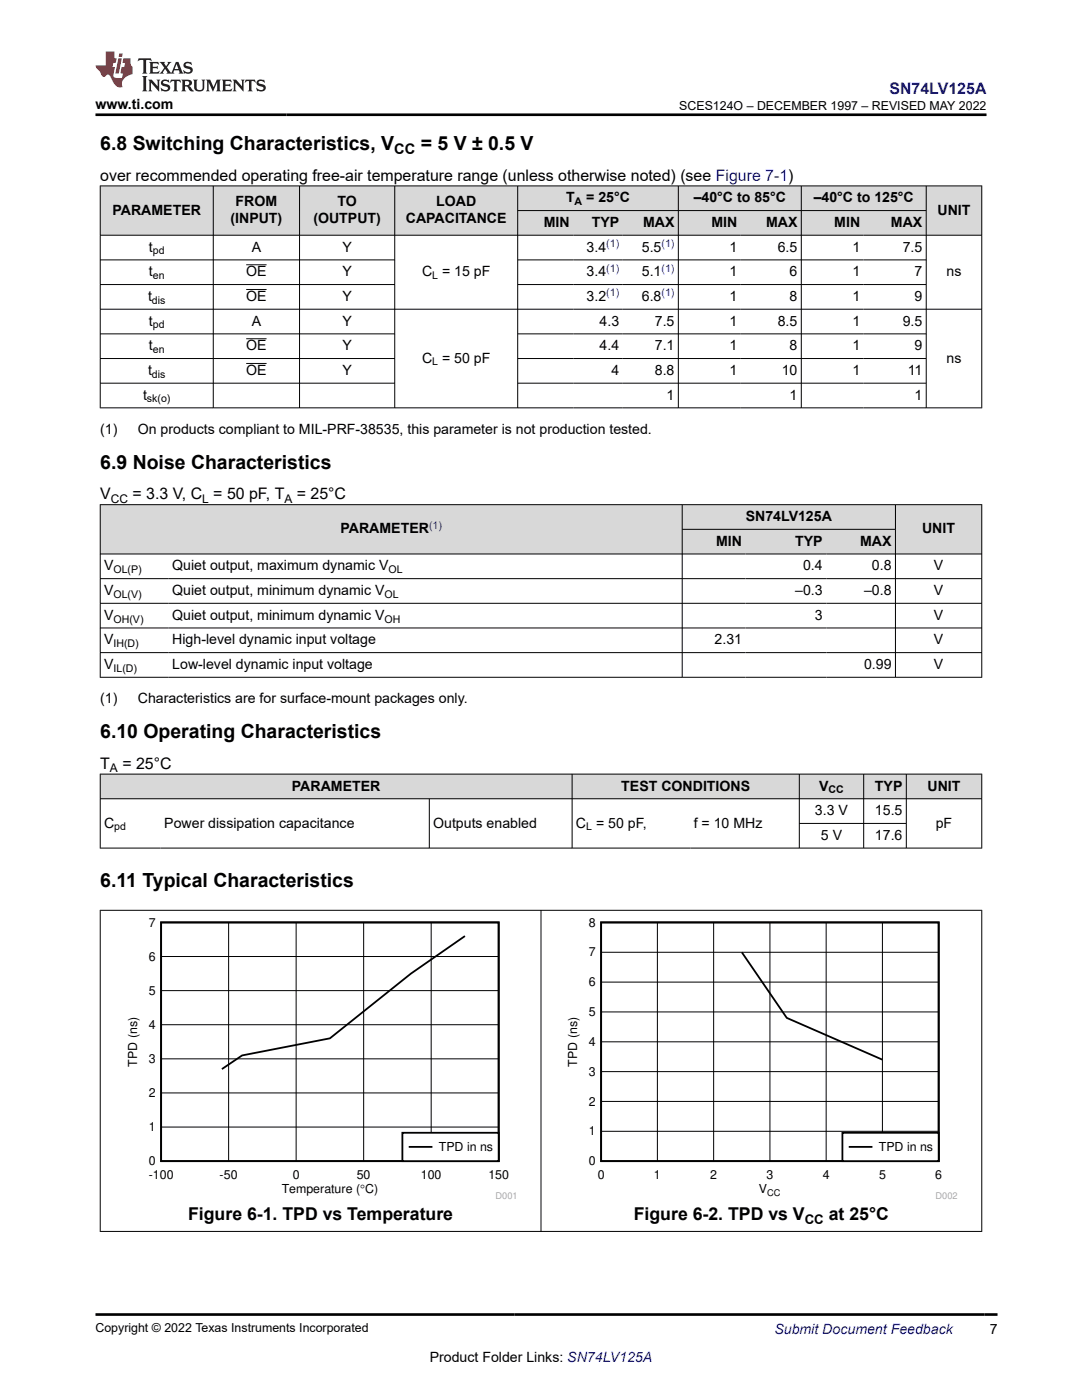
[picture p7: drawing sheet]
<svg xmlns="http://www.w3.org/2000/svg" width="216mm" height="279mm" viewBox="0 0 216 279" stroke-linecap="round" stroke-linejoin="round" font-family="sans-serif">
<g fill="#d8d8d8">
<path d="M20 37.1h175.9v4.9h-175.9z" fill-rule="evenodd"/>
<path d="M20.1 37.2h22.4v9.7h-22.4z" fill-rule="evenodd"/>
<path d="M42.6 37.2h17.1v9.7h-17.1z" fill-rule="evenodd"/>
<path d="M59.8 37.2h18.9v9.7h-18.9z" fill-rule="evenodd"/>
<path d="M78.8 37.2h24.4v9.7h-24.4z" fill-rule="evenodd"/>
<path d="M103.4 37.2h31.9v4.8h-31.9z" fill-rule="evenodd"/>
<path d="M135.4 37.2h24.4v4.8h-24.4z" fill-rule="evenodd"/>
<path d="M160 37.2h24.8v4.8h-24.8z" fill-rule="evenodd"/>
<path d="M184.9 37.2h10.9v9.7h-10.9z" fill-rule="evenodd"/>
<path d="M103.4 42.1h11v4.8h-11z" fill-rule="evenodd"/>
<path d="M114.4 42.1h9.9v4.8h-9.9z" fill-rule="evenodd"/>
<path d="M124.3 42.1h11v4.8h-11z" fill-rule="evenodd"/>
<path d="M135.4 42.1h12.4v4.8h-12.4z" fill-rule="evenodd"/>
<path d="M147.8 42.1h12v4.8h-12z" fill-rule="evenodd"/>
<path d="M160 42.1h12.4v4.8h-12.4z" fill-rule="evenodd"/>
<path d="M172.4 42.1h12.4v4.8h-12.4z" fill-rule="evenodd"/>
</g>
<g fill="none" stroke="#000" stroke-width=".2">
<path d="M19.9 37.1h176.1M20 37v44.5M42.6 37v44.5M59.8 37v44.5M78.8 37v44.5M103.3 37v44.5M135.4 37v44.5M159.9 37v44.5M184.8 37v44.5M195.9 37v44.5M19.9 46.9h176.1M19.9 51.9h58.9"/>
<path d="M19.9 56.8h58.9M49.1 52.8h4.1M49.1 57.8h4.1M103.3 42h81.6M103.3 51.9h81.6M103.3 56.8h81.6M19.9 66.6h58.9M19.9 71.6h58.9M19.9 76.5h58.9M49.1 67.6h4.1M49.1 72.5h4.1M103.3 66.6h81.6"/>
<path d="M103.3 71.6h81.6M103.3 76.5h81.6M196 61.7h-176.1M196 81.4h-176.1"/>
</g>
<g fill="#d8d8d8">
<path d="M20 100.7h175.9v4.9h-175.9z" fill-rule="evenodd"/>
<path d="M20.1 100.8h116v9.7h-116z" fill-rule="evenodd"/>
<path d="M136.2 100.8h42.4v4.8h-42.4z" fill-rule="evenodd"/>
<path d="M178.7 100.8h17.1v9.7h-17.1z" fill-rule="evenodd"/>
<path d="M136.2 105.7h12.6v4.8h-12.6z" fill-rule="evenodd"/>
<path d="M148.8 105.7h16.1v4.8h-16.1z" fill-rule="evenodd"/>
<path d="M164.9 105.7h13.7v4.8h-13.7z" fill-rule="evenodd"/>
</g>
<path d="M19.9 100.7h176.1M19.9 110.6h176.1M19.9 115.5h176.1M20 100.7v34.5M136.1 100.7v34.5M136.1 105.6h42.6M178.7 100.7v34.5M195.9 100.7v34.5M19.9 120.4h176.1M19.9 125.3h176.1M19.9 130.2h176.1M19.9 135.2h176.1" fill="none" stroke="#000" stroke-width=".2"/>
<g fill="#d8d8d8">
<path d="M20 154.5h175.9v4.9h-175.9z" fill-rule="evenodd"/>
<path d="M20.1 154.6h94v4.7h-94z" fill-rule="evenodd"/>
<path d="M114.2 154.6h45.2v4.7h-45.2z" fill-rule="evenodd"/>
<path d="M159.6 154.6h12.7v4.7h-12.7z" fill-rule="evenodd"/>
<path d="M172.4 154.6h8.4v4.7h-8.4z" fill-rule="evenodd"/>
<path d="M180.9 154.6h14.9v4.7h-14.9z" fill-rule="evenodd"/>
</g>
<path d="M19.9 154.5h176.1M19.9 159.4h176.1M20 154.4v14.9M85.7 159.4v9.9M114.2 154.4v14.9M159.5 154.4v14.9M172.3 154.4v14.9M180.8 154.4v14.9M195.9 154.4v14.9M19.9 169.3h176.1M159.5 164.3h21.4" fill="none" stroke="#000" stroke-width=".2"/>
<path d="M25 183.1h78v56.2h-78z" fill-rule="evenodd" fill="#fff"/>
<path d="M32.2 184.1h67.3v47.6h-67.3zM92.8 186.8l-10.8 7.5-16.2 12.9-17.5 3.4-4 2.8" fill="none" stroke="#000" stroke-width=".36"/>
<path d="M32.2 197.7h67.3M32.2 190.9h67.3M45.6 184.1v47.6M59.1 184.1v47.6M72.6 184.1v47.6M86 184.1v47.6M32.2 218.1h67.3M32.2 211.3h67.3M32.2 204.5h67.3M32.2 224.9h67.3" fill="none" stroke="#000" stroke-width=".2"/>
<path d="M80.3 226.1h19.2v5.6h-19.2z" fill-rule="evenodd" fill="#fff"/>
<path d="M80.3 226.1h19.2v5.6h-19.2zM81.7 228.9h4.4" fill="none" stroke="#000" stroke-width=".36"/>
<path d="M112.8 183.1h78.3v56.2h-78.3z" fill-rule="evenodd" fill="#fff"/>
<path d="M119.9 184.1h67.4v47.6h-67.4zM148 190l9 13.1 19.1 8.4" fill="none" stroke="#000" stroke-width=".36"/>
<path d="M119.9 196h67.4M119.9 190h67.4M131.2 184.1v47.6M142.4 184.1v47.6M153.6 184.1v47.6M164.8 184.1v47.6M176.1 184.1v47.6M119.9 219.8h67.4M119.9 213.9h67.4M119.9 207.9h67.4M119.9 202h67.4M119.9 225.8h67.4" fill="none" stroke="#000" stroke-width=".2"/>
<path d="M168.1 226.1h19.2v5.6h-19.2z" fill-rule="evenodd" fill="#fff"/>
<path d="M168.1 226.1h19.2v5.6h-19.2zM169.5 228.9h4.4" fill="none" stroke="#000" stroke-width=".36"/>
<path d="M19.9 181.7h176.1M20 181.6v64.2M108 181.6v64.2M195.9 181.6v64.2M19.9 245.8h176.1" fill="none" stroke="#000" stroke-width=".2"/>
<path d="M27.7 11.6l-.2 .6 .5-.2h.6v.1v2.2l-.2 .4h1l-.2-.4v-2.2v-.1h.5l.5 .2-.1-.6zM29.8 12.4l.2 .3v1.6l-.2 .4h1.9l.1-.6a1.08 1.08 0 0 1-1.3 .2v-.7h.6l.4 .2v-.7l-.4 .2h-.6v-.5l.2-.2a1 1 0 0 1 1 .3l-.1-.5zM31.8 12.4l1 1.1-1 1.2h.9l-.2-.2 .4-.8 .5 .8-.2 .2h1.6l-.2-.2 .1-.5h1l.1 .5-.1 .2h.9l-.2-.4-.8-1.9h-.5l-1 2.1-.8-1.1 .9-1h-.8l.2 .2-.5 .6-.3-.6 .1-.2zM35.2 12.8l.4 1h-.8zM36.8 12.5a.65 .65 0 0 0-.2 .7 .65 .65 0 0 0 .6 .5l.7 .1 .1 .3a.79 .79 0 0 1-.7 .4 .79 .79 0 0 1-.7-.5l.1 .7 .2-.1a.93 .93 0 0 0 1.1 0 .93 .93 0 0 0 .4-.9 1.46 1.46 0 0 0-1.2-.6l-.1-.3a1.09 1.09 0 0 1 1.2 .2l-.2-.6-.1 .1-.6-.2zM28.4 15.2l.2 .4v2.2l-.2 .4h1l-.2-.4v-2.2l.2-.4zM29.6 15.9l.2 .4v1.5l-.2 .4h.8l-.3-.4v-1.3l1.7 1.8v-2l.2-.4h-.8l.2 .2 .1 1.1-1.2-1.3zM32.3 16a.65 .65 0 0 0-.2 .8 .65 .65 0 0 0 .7 .4l.6 .2 .1 .2a.79 .79 0 0 1-.7 .4 .79 .79 0 0 1-.7-.5l.1 .7 .2-.1a.93 .93 0 0 0 1.1 .1 .93 .93 0 0 0 .4-1 1.46 1.46 0 0 0-1.2-.5l-.1-.4a1.09 1.09 0 0 1 1.2 .2l-.2-.6-.1 .1-.6-.1zM34.1 15.9l-.1 .6a.63 .63 0 0 1 .7-.3l.1 1.6-.3 .4h1l-.2-.4v-1.6a.66 .66 0 0 1 .8 .3l-.1-.6zM36.2 15.9l.2 .4v1.5l-.2 .4h.9l-.2-.2v-.7h.5l.1 .2a.79 .79 0 0 0 1.2 .6l-1-.9a.61 .61 0 0 0 .6-.6 .61 .61 0 0 0-.5-.7zM36.9 16.2h.2a.47 .47 0 0 1 .5 .1 .47 .47 0 0 1 .1 .5l-.2 .1-.6 .1zM38.5 15.9l.2 .2a2.27 2.27 0 0 0 .4 2 1.04 1.04 0 0 0 1.7-.7v-1.3l.2-.2h-.8l.2 .4v1.1a.6 .6 0 0 1-.6 .6 .6 .6 0 0 1-.6-.6v-1.1l.3-.4zM41.1 15.9l.2 .4v1.5l-.2 .4h.7l-.2-.4v-1.4l.9 1.9 .8-1.9v1.4l-.2 .4h1l-.3-.4v-1.5l.3-.4h-.8l-.7 1.5-.7-1.5zM44.3 15.9l.2 .4v1.5l-.2 .4h1.9l.1-.6a1.09 1.09 0 0 1-1.3 .2v-.7h.6l.4 .2v-.6l-.4 .2h-.6v-.6l.2-.1a1.01 1.01 0 0 1 1 .3l-.1-.6zM46.4 15.9l.3 .4v1.5l-.3 .4h.8l-.2-.4v-1.3l1.6 1.8v-2l.2-.4h-.7l.2 .2v1.1l-1.2-1.3zM49 15.9l-.1 .6a.63 .63 0 0 1 .8-.3v1.6l-.3 .4h1l-.2-.4v-1.6a.66 .66 0 0 1 .8 .3l-.1-.6zM51.4 16a.65 .65 0 0 0-.2 .8 .65 .65 0 0 0 .6 .4l.6 .2 .2 .2a.79 .79 0 0 1-.8 .4 .79 .79 0 0 1-.6-.5l.1 .7 .2-.1a.93 .93 0 0 0 1 .1 .93 .93 0 0 0 .5-1 1.46 1.46 0 0 0-1.3-.5l-.1-.4a1.09 1.09 0 0 1 1.3 .2l-.2-.6-.2 .1-.5-.1z" fill="#231f20"/>
<path d="M21.1 10.3v2.7h-2.1l.1 .4 .9 1a.95 .95 0 0 0 .9 .9 .59 .59 0 0 1 .6-.4 .59 .59 0 0 1 .5 .3l.4 .8a1.59 1.59 0 0 0 2.1 1.4 1.61 1.61 0 0 1 1-2.3l1-.3-.1-1.5a1.59 1.59 0 0 1-.4-1.7h-1.4l-.2 .9h.5l-.1 .9h-.5l-.2 .9v.3l.4 .1-.2 .9h-.6a.73 .73 0 0 1-1.1-.7l.3-1.5h-.5l.2-.9h.5l.2-.9h-.5v-1.3zM23.6 11.6l-.6 3.1h.7l.6-3.1zM23.8 10.7l-.1 .6h.7l.1-.6z" fill="#ed1c24"/>
<path d="M19.1 22.9h177.8M19.1 262.3h179.9" fill="none" stroke="#000" stroke-width=".53"/>
<g font-size="3.9">
<text x="20" y="29.9">6.8 Switching Characteristics, V</text>
<text x="83.9" y="29.9">= 5 V ± 0.5 V</text>
<text x="20" y="93.5">6.9 Noise Characteristics</text>
<text x="20" y="147.3">6.10 Operating Characteristics</text>
<text x="20" y="176.9">6.11 Typical Characteristics</text>
</g>
<g font-size="3.5">
<text x="37.5" y="243.5">Figure 6-1. TPD vs Temperature</text>
<text x="126.5" y="243.5">Figure 6-2. TPD vs V</text>
<text x="165.4" y="243.5">at 25°C</text>
</g>
<text font-size="3.2" fill="#00f" x="177.5" y="18.7">SN74LV125A</text>
<g font-size="3.2">
<text x="20" y="36.1">over recommended operating free-air temperature range (unless otherwise noted) (see Figure 7-1)</text>
<text x="20" y="99.7">V</text>
<text x="26.4" y="99.7">= 3.3 V, C = 50 pF, T</text>
<text x="59.2" y="99.7">= 25°C</text>
<text x="20" y="153.4">T</text>
<text x="24.4" y="153.4">= 25°C</text>
</g>
<text font-size="2.9" x="78.7" y="30.7">CC</text>
<g font-size="2.8">
<text x="19.1" y="21.8">www.ti.com</text>
<text x="47" y="41.1">FROM</text>
<text x="67.3" y="41.1">TO</text>
<text x="87" y="41.1">LOAD</text>
<text x="112.9" y="40.4">T</text>
<text x="117" y="40.4">= 25°C</text>
<text x="138.4" y="40.4">–40°C to 85°C</text>
<text x="162.4" y="40.4">–40°C to 125°C</text>
<text x="22.4" y="42.8">PARAMETER</text>
<text x="46" y="44.5">(INPUT)</text>
<text x="62.5" y="44.5">(OUTPUT)</text>
<text x="81" y="44.5">CAPACITANCE</text>
<text x="108.5" y="45.3">MIN</text>
<text x="118.1" y="45.3">TYP</text>
<text x="128.3" y="45.3">MAX</text>
<text x="141.9" y="45.3">MIN</text>
<text x="152.9" y="45.3">MAX</text>
<text x="166.5" y="45.3">MIN</text>
<text x="177.8" y="45.3">MAX</text>
<text x="187.1" y="42.8">UNIT</text>
<text x="29.7" y="50.2">t</text>
<text x="50.2" y="50.2">A</text>
<text x="68.3" y="50.2">Y</text>
<text x="117.1" y="50.2">3.4</text>
<text x="128.1" y="50.2">5.5</text>
<text x="145.5" y="50.2">1</text>
<text x="155.2" y="50.2">6.5</text>
<text x="170.1" y="50.2">1</text>
<text x="180.1" y="50.2">7.5</text>
<text x="29.7" y="55.1">t</text>
<text x="49.1" y="55.1">OE</text>
<text x="68.3" y="55.1">Y</text>
<text x="84.2" y="55.1">C = 15 pF</text>
<text x="117.1" y="55.1">3.4</text>
<text x="128.1" y="55.1">5.1</text>
<text x="145.5" y="55.1">1</text>
<text x="157.6" y="55.1">6</text>
<text x="170.1" y="55.1">1</text>
<text x="182.5" y="55.1">7</text>
<text x="188.9" y="55.1">ns</text>
<text x="29.5" y="60.1">t</text>
<text x="29.7" y="65">t</text>
<text x="49.1" y="60.1">OE</text>
<text x="50.2" y="65">A</text>
<text x="68.3" y="60.1">Y</text>
<text x="68.3" y="65">Y</text>
<text x="117.1" y="60.1">3.2</text>
<text x="119.6" y="65">4.3</text>
<text x="128.1" y="60.1">6.8</text>
<text x="130.7" y="65">7.5</text>
<text x="145.5" y="60.1">1</text>
<text x="145.5" y="65">1</text>
<text x="155.2" y="65">8.5</text>
<text x="157.6" y="60.1">8</text>
<text x="170.1" y="60.1">1</text>
<text x="170.1" y="65">1</text>
<text x="180.1" y="65">9.5</text>
<text x="182.5" y="60.1">9</text>
<text x="29.7" y="69.9">t</text>
<text x="49.1" y="69.9">OE</text>
<text x="68.3" y="69.9">Y</text>
<text x="119.6" y="69.9">4.4</text>
<text x="130.7" y="69.9">7.1</text>
<text x="145.5" y="69.9">1</text>
<text x="157.6" y="69.9">8</text>
<text x="170.1" y="69.9">1</text>
<text x="182.5" y="69.9">9</text>
<text x="29.5" y="74.8">t</text>
<text x="49.1" y="74.8">OE</text>
<text x="68.3" y="74.8">Y</text>
<text x="84.2" y="72.4">C = 50 pF</text>
<text x="122" y="74.8">4</text>
<text x="130.7" y="74.8">8.8</text>
<text x="145.5" y="74.8">1</text>
<text x="156" y="74.8">10</text>
<text x="170.1" y="74.8">1</text>
<text x="181.1" y="74.8">11</text>
<text x="188.9" y="72.4">ns</text>
<text x="28.5" y="79.7">t</text>
<text x="133" y="79.7">1</text>
<text x="157.6" y="79.7">1</text>
<text x="182.5" y="79.7">1</text>
<text x="20" y="86.5">(1)</text>
<text x="27.5" y="86.5">On products compliant to MIL-PRF-38535, this parameter is not production tested.</text>
<text x="67.9" y="106.5">PARAMETER</text>
<text x="148.8" y="104">SN74LV125A</text>
<text x="184" y="106.5">UNIT</text>
<text x="20.8" y="113.8">V</text>
<text x="34.4" y="113.8">Quiet output, maximum dynamic V</text>
<text x="142.9" y="108.9">MIN</text>
<text x="158.7" y="108.9">TYP</text>
<text x="160.2" y="113.8">0.4</text>
<text x="171.6" y="108.9">MAX</text>
<text x="174" y="113.8">0.8</text>
<text x="186.3" y="113.8">V</text>
<text x="20.8" y="118.8">V</text>
<text x="34.4" y="118.8">Quiet output, minimum dynamic V</text>
<text x="158.7" y="118.8">–0.3</text>
<text x="172.4" y="118.8">–0.8</text>
<text x="186.3" y="118.8">V</text>
<text x="20.8" y="123.7">V</text>
<text x="34.4" y="123.7">Quiet output, minimum dynamic V</text>
<text x="162.6" y="123.7">3</text>
<text x="186.3" y="123.7">V</text>
<text x="20.8" y="128.6">V</text>
<text x="34.4" y="128.6">High-level dynamic input voltage</text>
<text x="142.6" y="128.6">2.31</text>
<text x="186.3" y="128.6">V</text>
<text x="20.8" y="133.5">V</text>
<text x="34.4" y="133.5">Low-level dynamic input voltage</text>
<text x="172.4" y="133.5">0.99</text>
<text x="186.3" y="133.5">V</text>
<text x="20" y="140.3">(1)</text>
<text x="27.5" y="140.3">Characteristics are for surface-mount packages only.</text>
<text x="58.2" y="157.8">PARAMETER</text>
<text x="124" y="157.8">TEST CONDITIONS</text>
<text x="163.4" y="157.8">V</text>
<text x="174.6" y="157.8">TYP</text>
<text x="185.1" y="157.8">UNIT</text>
<text x="20.8" y="165.1">C</text>
<text x="32.8" y="165.1">Power dissipation capacitance</text>
<text x="86.4" y="165.1">Outputs enabled</text>
<text x="114.9" y="165.1">C = 50 pF,</text>
<text x="138.4" y="165.1">f = 10 MHz</text>
<text x="162.6" y="162.7">3.3 V</text>
<text x="163.8" y="167.6">5 V</text>
<text x="174.6" y="162.7">15.5</text>
<text x="174.6" y="167.6">17.6</text>
<text x="186.7" y="165.1">pF</text>
<text x="197.5" y="266.1">7</text>
<text x="85.8" y="271.7">Product Folder Links: SN74LV125A</text>
</g>
<text font-size="2.8" fill="#00f" x="154.5" y="266.2">Submit Document Feedback</text>
<text font-size="2.6" x="160.6" y="244.2">CC</text>
<g font-size="2.5">
<text x="135.5" y="21.9">SCES124O – DECEMBER 1997 – REVISED MAY 2022</text>
<text x="29.7" y="184.9">7</text>
<text x="117.5" y="184.9">8</text>
<text x="29.7" y="191.7">6</text>
<text x="117.5" y="190.9">7</text>
<text x="117.5" y="196.8">6</text>
<text x="29.7" y="198.5">5</text>
<text x="117.5" y="202.8">5</text>
<text x="29.7" y="205.3">4</text>
<text x="117.5" y="208.7">4</text>
<text x="27.4" y="212.8" transform="rotate(-90 27.4 212.8)">TPD (ns)</text>
<text x="29.7" y="212.1">3</text>
<text x="115.2" y="212.8" transform="rotate(-90 115.2 212.8)">TPD (ns)</text>
<text x="117.5" y="214.7">3</text>
<text x="29.7" y="218.9">2</text>
<text x="117.5" y="220.6">2</text>
<text x="29.7" y="225.7">1</text>
<text x="117.5" y="226.6">1</text>
<text x="29.7" y="232.5">0</text>
<text x="87.6" y="229.8">TPD in ns</text>
<text x="117.5" y="232.5">0</text>
<text x="175.4" y="229.8">TPD in ns</text>
<text x="29.7" y="235.4">-100</text>
<text x="43.8" y="235.4">-50</text>
<text x="56.2" y="238.2">Temperature (qC)</text>
<text x="58.4" y="235.4">0</text>
<text x="71.2" y="235.4">50</text>
<text x="84" y="235.4">100</text>
<text x="97.4" y="235.4">150</text>
<text x="119.3" y="235.4">0</text>
<text x="130.5" y="235.4">1</text>
<text x="141.7" y="235.4">2</text>
<text x="151.4" y="238.2">V</text>
<text x="153" y="235.4">3</text>
<text x="164.2" y="235.4">4</text>
<text x="175.4" y="235.4">5</text>
<text x="186.6" y="235.4">6</text>
<text x="19.1" y="265.9">Copyright © 2022 Texas Instruments Incorporated</text>
</g>
<g font-size="2.4">
<text x="22.1" y="100.3">CC</text>
<text x="40.4" y="100.3">L</text>
<text x="56.8" y="100.3">A</text>
<text x="21.9" y="154.1">A</text>
</g>
<g font-size="2.1">
<text x="114.7" y="40.9">A</text>
<text x="30.5" y="50.8">pd</text>
<text x="30.5" y="55.7">en</text>
<text x="86.2" y="55.7">L</text>
<text x="30.3" y="60.6">dis</text>
<text x="30.5" y="65.5">pd</text>
<text x="30.5" y="70.5">en</text>
<text x="30.3" y="75.4">dis</text>
<text x="86.2" y="72.9">L</text>
<text x="29.3" y="80.3">sk(o)</text>
<text x="22.6" y="114.4">OL(P)</text>
<text x="22.6" y="119.3">OL(V)</text>
<text x="76.7" y="119.3">OL</text>
<text x="77.5" y="114.4">OL</text>
<text x="22.6" y="124.2">OH(V)</text>
<text x="76.7" y="124.2">OH</text>
<text x="22.6" y="129.2">IH(D)</text>
<text x="22.6" y="134.1">IL(D)</text>
<text x="165.3" y="158.3">CC</text>
<text x="22.8" y="165.7">pd</text>
<text x="117" y="165.7">L</text>
</g>
<g font-size="2.1" fill="#00f">
<text x="121" y="49.3">(1)</text>
<text x="132" y="49.3">(1)</text>
<text x="121" y="54.2">(1)</text>
<text x="121" y="59.1">(1)</text>
<text x="132" y="54.2">(1)</text>
<text x="132" y="59.1">(1)</text>
<text x="85.6" y="105.5">(1)</text>
</g>
<g font-size="1.8" fill="#a8a8a8">
<text x="98.9" y="239.3">D001</text>
<text x="186.7" y="239.3">D002</text>
</g>
<text font-size="1.8" x="153.1" y="238.6">CC</text>
</svg>
